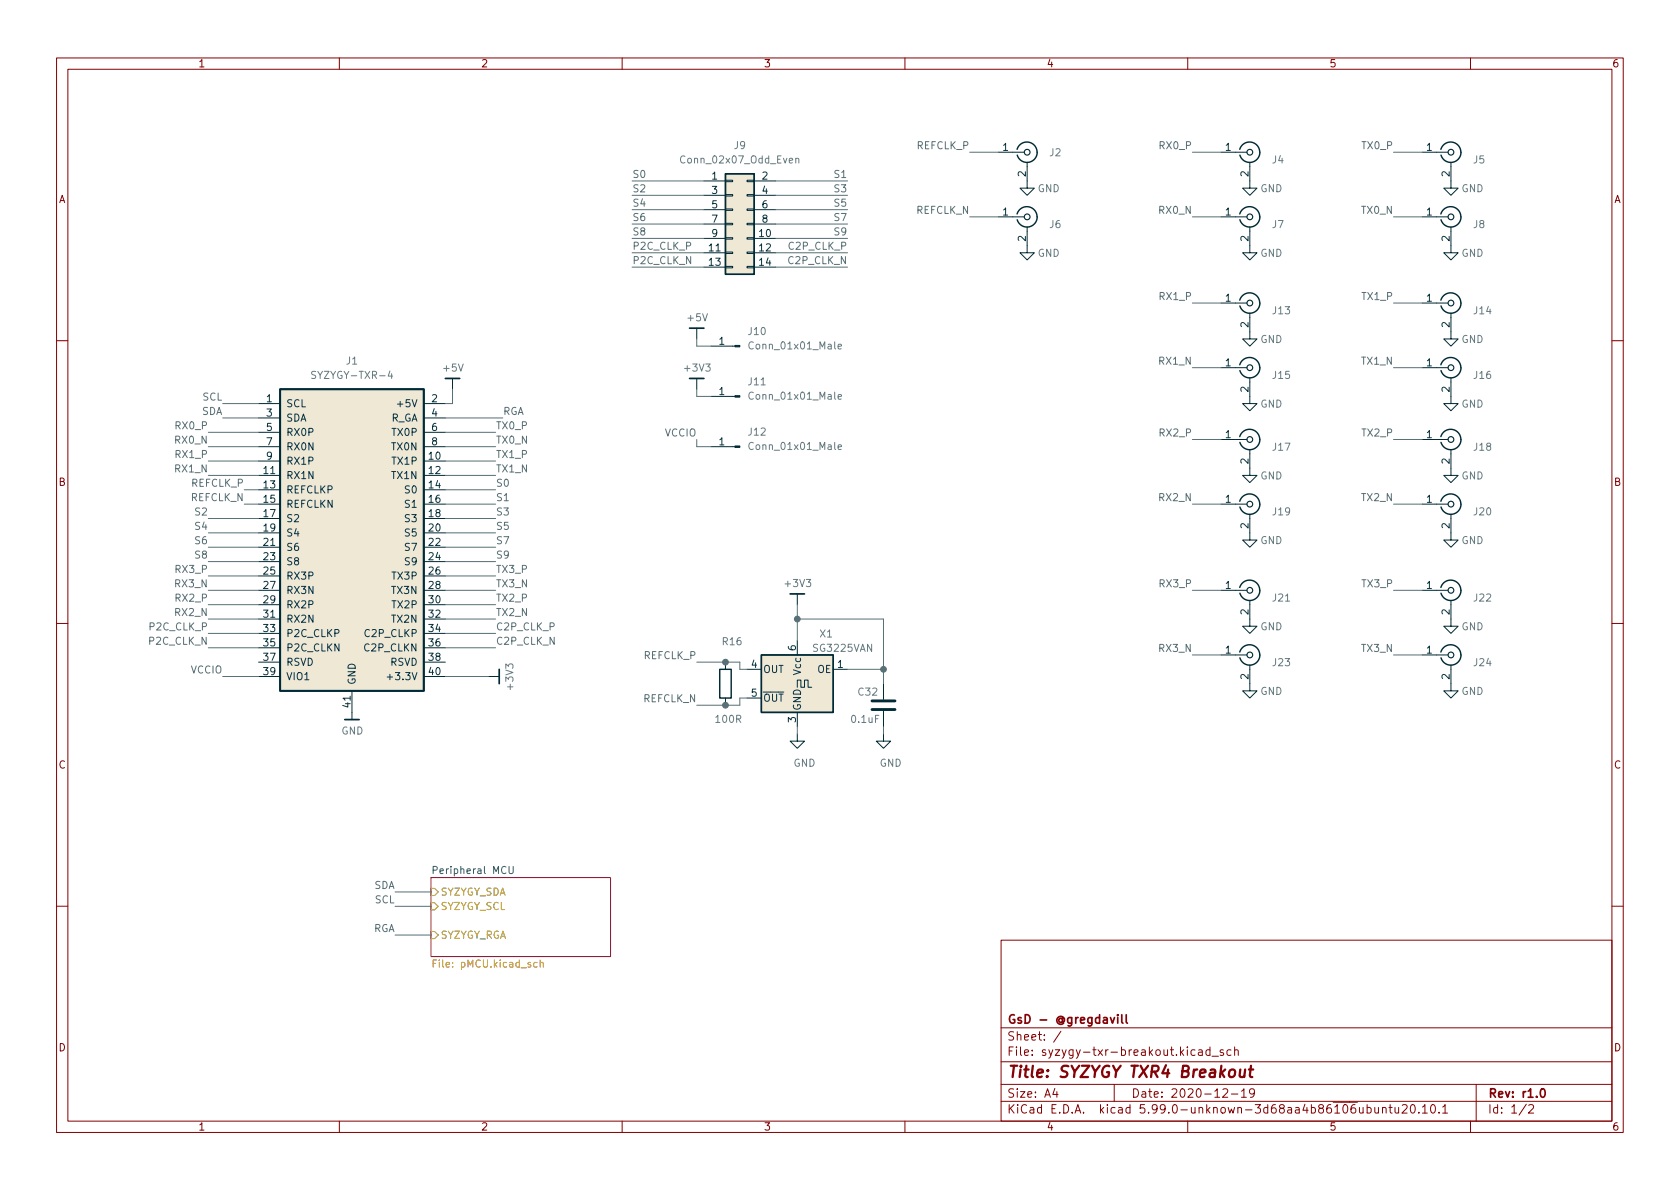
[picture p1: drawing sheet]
<svg xmlns="http://www.w3.org/2000/svg" width="297mm" height="210mm" viewBox="0 0 297 210" stroke-linecap="round" stroke-linejoin="round" font-family="sans-serif">
<g fill="none" stroke="#840000" stroke-width=".18">
<path d="M10 10.2h277v190.1h-277zM12 12.2h273v186.1h-273zM60 10.2v2M110 10.2v2M160 10.2v2M210 10.2v2M260 10.2v2M10 60.2h2M285 60.2h2M10 110.2h2M285 110.2h2M10 160.2h2"/>
<path d="M177 166.3h108v32h-108zM285 160.2h2M60 198.3v2M110 198.3v2M160 198.3v2M177 194.8h108M177 191.8h108M177 187.8h108M177 181.8h108M186.5 192.5l-.4 1h1M186.9 193v1M187.6 182.4l-1.3 1.9"/>
<path d="M197 191.8v3M210 198.3v2M211.3 185.7l-.4-.1-.3 .3v.4l.1 .3h.6M211.9 185.7h.6l.1 .9M212.6 186l-.5 .1a.29 .29 0 0 0-.2 .2 .29 .29 0 0 0 .2 .3h.5M213.9 185.7l-.4-.1-.3 .3v.4l.2 .3h.5M213.9 185.1v1.5M214.3 186.8h1.1M216.2 192.7l.6-.2 .2 .2 .1 .3-1 1h1M216.3 185.7l-.4-.1-.2 .2 .1 .3 .5 .1v.4h-.6M217.6 185.7l-.4-.1-.3 .3v.4l.2 .3h.5M217.7 193.5h1.2"/>
<path d="M218.3 185.8l.2-.2 .4 .1v.9M218.3 185.1v1.5M219.5 193l.4-.5v1.5M219.5 194h.9M221.8 193.2l-.3 .3h-.3l-.3-.3 .2-.6 .4-.1 .2 .2a.99 .99 0 0 1-.3 1.3h-.3M243.1 195.8v1h.4l.2-.1M243.7 195.8v1M244.4 196l.2-.2 .4 .1 .1 .9M244.4 195.8v1M245.6 195.8h.5M245.8 195.3v1.3l.3 .2M246.6 195.8l.1 1h.4l.2-.1"/>
<path d="M247.3 195.8v1M247.9 195.5l.6-.2 .2 .2 .1 .3-.9 1h.9M249.6 195.4l.1-.1a.81 .81 0 0 1 .6 .7 .81 .81 0 0 1-.3 .8h-.1a.81 .81 0 0 1-.6-.6 .81 .81 0 0 1 .3-.8zM250.9 196.7v.1M251.5 195.8l.4-.5v1.5M251.5 196.8h.9M253.1 195.4l.2-.1a.81 .81 0 0 1 .6 .7 .81 .81 0 0 1-.3 .8h-.2a.81 .81 0 0 1-.5-.6 .81 .81 0 0 1 .2-.8zM254.4 196.7v.1M255.1 195.8l.4-.5v1.5M255.1 196.8h.8M260 198.3v2M261 191.8v6.5"/>
<path d="M269.9 195.3l-1.3 1.9M270.3 195.5l.6-.2 .2 .2 .1 .3-1 1h1"/>
</g>
<path d="M196.3 179.9l.4 1 .4-1M197.6 179.4v.2M197.6 179.9v1M198.3 179.4v1.3l.3 .2M199.1 179.4v1.3l.2 .2M272.6 192.6l.1-.1a.81 .81 0 0 1 .6 .7 .81 .81 0 0 1-.3 .8h-.2a.82 .82 0 0 1-.5-.6 .82 .82 0 0 1 .3-.8z" fill="none" stroke="#840000" stroke-width=".3"/>
<path d="M219.3 189.1l-.1 1.3a.57 .57 0 0 0 .8-.1M220.2 189.1l-.2 1.4M220.8 189.1h.8M221.2 188.5l-.2 1.7v.2l.4 .1" fill="none" stroke="#840000" stroke-width=".4"/>
<path d="M76.2 155.2h31.7v14h-31.7z" fill="#fff" stroke="#fff" stroke-width=".18"/>
<path d="M76.2 155.2h31.7v14h-31.7z" fill="none" stroke="#840084" stroke-width=".18"/>
<path d="M76.6 153.9l.6-.1 .1-.2-.1-.3-.6-.1v1.3M90 153.2v1l.2 .3 .4-.1 .1-.2v-1" fill="none" stroke="#008484" stroke-width=".18"/>
<path d="M76.6 170.4h.4M77.2 169.8h-.6v1.2M95 170.2h-.4l-.2 .2 .1 .6h.5M95.5 170.3l.2-.1h.3l.1 .8M95.5 169.8v1.2" fill="none" stroke="#b58900" stroke-width=".18"/>
<path d="M76.2 159.6h.6l.7 .7-.7 .6h-.6zM76.2 157.1h.6l.7 .6-.7 .7h-.6zM76.2 164.7h.6l.7 .6-.7 .7h-.6z" fill="none" stroke="#859900" stroke-width=".18"/>
<g fill="none" stroke="#002b36" stroke-width=".18">
<path d="M124.5 32h3.8M124.5 34.5h3.8M124.5 37.1h3.8M124.5 39.6h3.8M128.3 37h1.2v.2h-1.2zM128.3 34.4h1.2v.3h-1.2zM128.3 31.9h1.2v.2h-1.2zM128.3 39.5h1.2v.2h-1.2zM132.1 37h1.2v.2h-1.2zM132.1 34.4h1.2v.3h-1.2zM132.1 31.9h1.2v.2h-1.2zM132.1 39.5h1.2v.2h-1.2z"/>
<path d="M133.3 32h3.9M133.3 34.5h3.9M133.3 37.1h3.9M133.3 39.6h3.9M176.5 26.9h4.6M176.5 38.3h4.6M181.6 28.7v4.6h1.3l-1.3 1.2-1.3-1.2h1.3M215.9 26.9h4.6M215.9 38.3h4.6M221 28.7v4.6h1.2l-1.2 1.2-1.3-1.2h1.3M251.5 26.9h4.5M251.5 38.3h4.5"/>
<path d="M256.5 28.7v4.6h1.3l-1.3 1.2-1.2-1.2h1.2M123.2 58v1.9M124.5 42.2h3.8M124.5 44.7h3.8M124.5 47.2h3.8M128.3 44.6h1.2v.2h-1.2zM128.3 47.1h1.2v.3h-1.2zM128.3 42h1.2v.3h-1.2zM132.1 44.6h1.2v.2h-1.2zM132.1 47.1h1.2v.3h-1.2zM132.1 42h1.2v.3h-1.2zM133.3 42.2h3.9"/>
<path d="M133.3 44.7h3.9M133.3 47.2h3.9M181.6 40.1v4.6h1.3l-1.3 1.3-1.3-1.3h1.3M215.9 53.6h4.6M221 55.4v4.5h1.2l-1.2 1.3-1.3-1.3h1.3M221 40.1v4.6h1.2l-1.2 1.3-1.3-1.3h1.3M251.5 53.6h4.5M256.5 55.4v4.5h1.3l-1.3 1.3-1.2-1.3h1.2M256.5 40.1v4.6h1.3l-1.3 1.3-1.2-1.3h1.2M45.7 71.4h3.8M45.7 73.9h3.8M45.7 76.4h3.8"/>
<path d="M45.7 79h3.8M74.9 71.4h3.8M74.9 73.9h3.8M74.9 76.4h3.8M74.9 79h3.8M80 66.9v1.9M123.2 66.9v1.9M125.7 61.2h4.2M125.7 79h4.2M125.7 70.1h4.2M215.9 65h4.6M215.9 77.7h4.6"/>
<path d="M221 66.8v4.6h1.2l-1.2 1.2-1.3-1.2h1.3M221 79.5v4.6h1.2l-1.2 1.2-1.3-1.2h1.3M251.5 65h4.5M251.5 77.7h4.5M256.5 66.8v4.6h1.3l-1.3 1.2-1.2-1.2h1.2M256.5 79.5v4.6h1.3l-1.3 1.2-1.2-1.2h1.2M45.7 81.5h3.8M45.7 84.1h3.8M45.7 86.6h3.8M45.7 89.1h3.8M45.7 91.7h3.8M45.7 94.2h3.8"/>
<path d="M45.7 96.8h3.8M45.7 99.3h3.8M74.9 81.5h3.8M74.9 84.1h3.8M74.9 86.6h3.8M74.9 89.1h3.8M74.9 91.7h3.8M74.9 94.2h3.8M74.9 96.8h3.8M74.9 99.3h3.8M215.9 89.1h4.6M221 90.9v4.6h1.2l-1.2 1.3-1.3-1.3h1.3"/>
<path d="M251.5 89.1h4.5M256.5 90.9v4.6h1.3l-1.3 1.3-1.2-1.3h1.2M45.7 104.4h3.8M45.7 119.6h3.8M45.7 101.8h3.8M45.7 106.9h3.8M45.7 109.5h3.8M45.7 112h3.8M45.7 114.5h3.8M45.7 117.1h3.8M74.9 104.4h3.8M74.9 119.6h3.8"/>
<path d="M74.9 101.8h3.8M74.9 106.9h3.8M74.9 109.5h3.8M74.9 112h3.8M74.9 114.5h3.8M74.9 117.1h3.8M86.4 119.6h1.9M128.3 117.1v1.3M132.1 118.4h2.5M141 105v1.9M141 113.3v2.5M147.3 118.4h2.6"/>
<path d="M215.9 115.8h4.6M215.9 104.4h4.6M221 117.6v4.6h1.2l-1.2 1.2-1.3-1.2h1.3M221 106.2v4.5h1.2l-1.2 1.3-1.3-1.3h1.3M251.5 115.8h4.5M251.5 104.4h4.5M256.5 106.2v4.5h1.3l-1.3 1.3-1.2-1.3h1.2M256.5 117.6v4.6h1.3l-1.3 1.2-1.2-1.2h1.2M62.2 122.2v5M128.3 123.4v1.3M132.1 123.4h2.5M141 129.8v1.3h1.2l-1.2 1.2-1.3-1.2h1.3"/>
<path d="M141 121.5v-1.2h.6v1.2h.6v-1.2h.7v1.2h.6M141 126v2.5M156.2 129.8v1.3h1.3l-1.3 1.2-1.3-1.2h1.3M156.2 120.9v2.8M156.2 125.7v2.8"/>
</g>
<path d="M121.9 58h2.6M78.7 66.9h2.6M121.9 66.9h2.6M88.3 118.4v2.5M139.7 105h2.5M61 127.2h2.5" fill="none" stroke="#002b36" stroke-width=".3"/>
<g fill="none" stroke="#002b36" stroke-width=".25">
<path d="M128.3 30.7h5v17.8h-5zM179.8 26.4a1.8 1.8 0 0 1 2-1.3 1.8 1.8 0 0 1 1.6 1.8M179.8 37.8a1.8 1.8 0 0 1 2-1.2 1.8 1.8 0 0 1 1.6 1.7M183.4 26.9a1.8 1.8 0 0 1-1.6 1.8 1.8 1.8 0 0 1-1.9-1.3M183.4 38.4a1.8 1.8 0 0 1-1.6 1.7 1.8 1.8 0 0 1-1.9-1.2M219.2 26.4a1.8 1.8 0 0 1 2-1.3 1.8 1.8 0 0 1 1.5 1.8M219.2 37.8a1.8 1.8 0 0 1 2-1.2 1.8 1.8 0 0 1 1.5 1.7M222.8 26.9a1.8 1.8 0 0 1-1.6 1.8 1.8 1.8 0 0 1-2-1.3M222.8 38.4a1.8 1.8 0 0 1-1.6 1.7 1.8 1.8 0 0 1-2-1.2M254.8 26.4a1.8 1.8 0 0 1 1.9-1.3 1.8 1.8 0 0 1 1.6 1.8M254.8 37.8a1.8 1.8 0 0 1 1.9-1.2 1.8 1.8 0 0 1 1.6 1.7M258.3 26.9a1.8 1.8 0 0 1-1.5 1.8 1.8 1.8 0 0 1-2-1.3"/>
<path d="M258.3 38.4a1.8 1.8 0 0 1-1.5 1.7 1.8 1.8 0 0 1-2-1.2M219.2 53.1a1.8 1.8 0 0 1 2-1.3 1.8 1.8 0 0 1 1.5 1.8M222.8 53.6a1.8 1.8 0 0 1-1.6 1.8 1.8 1.8 0 0 1-2-1.3M254.8 53.1a1.8 1.8 0 0 1 1.9-1.3 1.8 1.8 0 0 1 1.6 1.8M258.3 53.6a1.8 1.8 0 0 1-1.5 1.8 1.8 1.8 0 0 1-2-1.3M219.2 64.5a1.8 1.8 0 0 1 2-1.3 1.8 1.8 0 0 1 1.5 1.8M219.2 77.2a1.8 1.8 0 0 1 2-1.3 1.8 1.8 0 0 1 1.5 1.8M222.8 65a1.8 1.8 0 0 1-1.6 1.8 1.8 1.8 0 0 1-2-1.3M222.8 77.7a1.8 1.8 0 0 1-1.6 1.8 1.8 1.8 0 0 1-2-1.3M254.8 77.2a1.8 1.8 0 0 1 1.9-1.3 1.8 1.8 0 0 1 1.6 1.8M254.8 64.5a1.8 1.8 0 0 1 1.9-1.3 1.8 1.8 0 0 1 1.6 1.8M258.3 77.7a1.8 1.8 0 0 1-1.5 1.8 1.8 1.8 0 0 1-2-1.3"/>
<path d="M258.3 65a1.8 1.8 0 0 1-1.5 1.8 1.8 1.8 0 0 1-2-1.3M219.2 88.6a1.8 1.8 0 0 1 2-1.2 1.8 1.8 0 0 1 1.5 1.7M222.8 89.2a1.8 1.8 0 0 1-1.6 1.7 1.8 1.8 0 0 1-2-1.2M254.8 88.6a1.8 1.8 0 0 1 1.9-1.2 1.8 1.8 0 0 1 1.6 1.7M258.3 89.2a1.8 1.8 0 0 1-1.5 1.7 1.8 1.8 0 0 1-2-1.2M127.3 118.4h2v5h-2zM134.6 115.8h12.7v10.2h-12.7zM219.2 115.3a1.8 1.8 0 0 1 2-1.3 1.8 1.8 0 0 1 1.5 1.8M219.2 103.9a1.8 1.8 0 0 1 2-1.3 1.8 1.8 0 0 1 1.5 1.8M222.8 115.8a1.8 1.8 0 0 1-1.6 1.8 1.8 1.8 0 0 1-2-1.3M222.8 104.4a1.8 1.8 0 0 1-1.6 1.8 1.8 1.8 0 0 1-2-1.3M254.8 103.9a1.8 1.8 0 0 1 1.9-1.3 1.8 1.8 0 0 1 1.6 1.8"/>
<path d="M254.8 115.3a1.8 1.8 0 0 1 1.9-1.3 1.8 1.8 0 0 1 1.6 1.8M258.3 104.4a1.8 1.8 0 0 1-1.5 1.8 1.8 1.8 0 0 1-2-1.3M258.3 115.8a1.8 1.8 0 0 1-1.5 1.8 1.8 1.8 0 0 1-2-1.3"/>
</g>
<g fill="none" stroke="#002b36" stroke-width=".2">
<circle cx="181.6" cy="38.3" r=".51"/>
<circle cx="181.6" cy="26.9" r=".51"/>
<circle cx="221" cy="26.9" r=".51"/>
<circle cx="221" cy="38.3" r=".51"/>
<circle cx="256.5" cy="26.9" r=".51"/>
<circle cx="256.5" cy="38.3" r=".51"/>
<circle cx="221" cy="53.6" r=".51"/>
<circle cx="256.5" cy="53.6" r=".51"/>
<circle cx="221" cy="77.7" r=".51"/>
<circle cx="221" cy="65" r=".51"/>
<circle cx="256.5" cy="77.7" r=".51"/>
<circle cx="256.5" cy="65" r=".51"/>
<circle cx="221" cy="89.1" r=".51"/>
<circle cx="256.5" cy="89.1" r=".51"/>
<circle cx="221" cy="115.8" r=".51"/>
<circle cx="221" cy="104.4" r=".51"/>
<circle cx="256.5" cy="115.8" r=".51"/>
<circle cx="256.5" cy="104.4" r=".51"/>
</g>
<path d="M154.2 125.5h4M154.2 123.9h4" fill="none" stroke="#002b36" stroke-width=".51"/>
<g fill="#002b36" stroke="#002b36" stroke-width=".18">
<path d="M129.9 61.1h.9v.2h-.9z"/>
<path d="M129.9 78.9h.9v.2h-.9z"/>
<path d="M129.9 70h.9v.2h-.9z"/>
</g>
<path d="M140.7 28.1l.2-.1h.3v.8M140.7 28v.8M55.8 65.7h-.5l-.1 .1v.3l.5 .3 .1 .3-.2 .2h-.5M68.9 65.6l-.3 .9h.8M69.2 66.1v.8M148.2 61.3l.6-.1-.1-.3h-.3l-.2 .1v.7h.5M148.2 79.1l.6-.1-.1-.3-.3-.1-.2 .2v.6h.5M148.2 70.2l.6-.1-.1-.3h-.3l-.2 .1v.6h.5" fill="none" stroke="#657b83" stroke-width=".18"/>
<g fill="#eee8d5" stroke="#eee8d5" stroke-width=".18">
<path d="M49.5 68.8h25.4v53.4h-25.4z"/>
<path d="M134.6 115.8h12.7v10.2h-12.7z"/>
<path d="M128.3 30.7h5v17.8h-5z"/>
</g>
<path d="M49.5 68.8h25.4v53.4h-25.4z" fill="none" stroke="#002b36" stroke-width=".33"/>
<path d="M68.5 119.7h.9" fill="none" stroke="#073642" stroke-width=".18"/>
<g fill="none" stroke="#586e75" stroke-width=".18">
<path d="M111.8 32h12.7M111.8 39.6h12.7M111.8 34.5h12.7M111.8 37.1h12.7M137.2 32h12.7M137.2 39.6h12.7M137.2 34.5h12.7M137.2 37.1h12.7M171.4 26.9h5.1M171.4 38.3h5.1M210.8 26.9h5.1M210.8 38.3h5.1"/>
<path d="M246.4 26.9h5.1M246.4 38.3h5.1M111.8 42.2h12.7M111.8 44.7h12.7M111.8 47.2h12.7M123.2 59.9v1.3h2.5M137.2 42.2h12.7M137.2 44.7h12.7M137.2 47.2h12.7M210.8 53.6h5.1M246.4 53.6h5.1M36.8 76.4h8.9"/>
<path d="M36.8 79h8.9M39.4 71.4h6.3M39.4 73.9h6.3M78.7 76.4h8.9M78.7 79h8.9M78.7 73.9h10.2M80 68.8v2.6h-1.3M123.2 77.7v1.3h2.5M123.2 68.8v1.3h2.5M210.8 77.7h5.1M210.8 65h5.1M246.4 77.7h5.1"/>
<path d="M246.4 65h5.1M36.8 81.5h8.9M36.8 91.7h8.9M36.8 84.1h8.9M36.8 96.8h8.9M36.8 99.3h8.9M36.8 94.2h8.9M43.2 89.1h2.5M43.2 86.6h2.5M78.7 81.5h8.9M78.7 91.7h8.9M78.7 89.1h8.9"/>
<path d="M78.7 84.1h8.9M78.7 96.8h8.9M78.7 99.3h8.9M78.7 94.2h8.9M78.7 86.6h8.9M210.8 89.1h5.1M246.4 89.1h5.1M36.8 112h8.9M36.8 104.4h8.9M36.8 101.8h8.9M36.8 106.9h8.9M36.8 109.5h8.9"/>
<path d="M36.8 114.5h8.9M39.4 119.6h6.3M78.7 112h8.9M78.7 104.4h8.9M78.7 101.8h8.9M78.7 106.9h8.9M78.7 109.5h8.9M78.7 114.5h8.9M78.7 119.6h7.7M123.2 117.1h7.6v1.3h1.3M141 109.5h15.2v11.4M141 106.9v6.4"/>
<path d="M149.9 118.4h6.3M210.8 104.4h5.1M210.8 115.8h5.1M246.4 104.4h5.1M246.4 115.8h5.1M132.1 123.4h-1.3v1.3h-7.6M141 128.5v1.3M156.2 128.5v1.3M69.8 157.7h6.4M69.8 160.3h6.4M69.8 165.3h6.4"/>
</g>
<g fill="#586e75" stroke="#586e75" stroke-width=".18">
<circle cx="141" cy="109.5" r=".51"/>
<circle cx="156.2" cy="118.4" r=".51"/>
<circle cx="128.3" cy="124.7" r=".51"/>
<circle cx="128.3" cy="117.1" r=".51"/>
</g>
<text font-size="2.8" fill="#840000" x="178" y="190.6">Title: SYZYGY TXR4 Breakout</text>
<g font-size="2.1" fill="#840000">
<text x="178" y="184">Sheet: /</text>
<text x="178" y="181">GsD - @gregdavill</text>
<text x="178" y="186.7">File: syzygy-txr-breakout.kicad_sch</text>
<text x="178" y="196.9">KiCad E.D.A. kicad 5.99.0-unknown-3d68aa4b86~106~ubuntu20.10.1</text>
<text x="178" y="194.1">Size: A4</text>
<text x="200" y="194.1">Date: 2020-12-19</text>
<text x="263" y="194.1">Rev: r1.0</text>
<text x="263" y="196.9">Id: 1/2</text>
</g>
<g font-size="1.8" fill="#840000">
<text x="35" y="11.9">1</text>
<text x="85" y="11.9">2</text>
<text x="135" y="11.9">3</text>
<text x="185" y="11.9">4</text>
<text x="235" y="11.9">5</text>
<text x="285" y="11.9">6</text>
<text x="10.3" y="35.9">A</text>
<text x="285.3" y="35.9">A</text>
<text x="10.3" y="85.9">B</text>
<text x="285.3" y="85.9">B</text>
<text x="10.3" y="135.9">C</text>
<text x="285.3" y="135.9">C</text>
<text x="10.3" y="185.9">D</text>
<text x="285.3" y="185.9">D</text>
<text x="35" y="199.9">1</text>
<text x="85" y="199.9">2</text>
<text x="135" y="199.9">3</text>
<text x="185" y="199.9">4</text>
<text x="235" y="199.9">5</text>
<text x="285" y="199.9">6</text>
</g>
<g font-size="1.8" fill="#657b83">
<text x="120.7" y="28.9">Conn_02x07_Odd_Even</text>
<text x="129.8" y="26.4">J9</text>
<text x="185.6" y="27.6">J2</text>
<text x="225" y="28.9">J4</text>
<text x="260.5" y="28.9">J5</text>
<text x="183.5" y="34">GND</text>
<text x="222.8" y="34">GND</text>
<text x="258.4" y="34">GND</text>
<text x="185.6" y="40.3">J6</text>
<text x="225" y="40.3">J7</text>
<text x="260.5" y="40.3">J8</text>
<text x="183.5" y="45.4">GND</text>
<text x="222.8" y="45.4">GND</text>
<text x="258.4" y="45.4">GND</text>
<text x="121.7" y="56.8">+5V</text>
<text x="132.4" y="59.2">J10</text>
<text x="225.1" y="55.6">J13</text>
<text x="260.6" y="55.6">J14</text>
<text x="61.2" y="64.5">J1</text>
<text x="78.5" y="65.7">+5V</text>
<text x="121.2" y="65.7">+3V3</text>
<text x="132.9" y="61.8">Conn_01x01_Male</text>
<text x="222.8" y="60.6">GND</text>
<text x="258.4" y="60.6">GND</text>
<text x="55.8" y="67">SYZYGY-TXR-4</text>
<text x="132.4" y="68.1">J11</text>
<text x="132.9" y="70.7">Conn_01x01_Male</text>
<text x="225.1" y="67">J15</text>
<text x="260.6" y="67">J16</text>
<text x="132.4" y="77">J12</text>
<text x="222.8" y="72.1">GND</text>
<text x="258.4" y="72.1">GND</text>
<text x="132.9" y="79.6">Conn_01x01_Male</text>
<text x="225.1" y="79.7">J17</text>
<text x="260.6" y="79.7">J18</text>
<text x="222.8" y="84.8">GND</text>
<text x="258.4" y="84.8">GND</text>
<text x="225.1" y="91.1">J19</text>
<text x="260.6" y="91.1">J20</text>
<text x="222.8" y="96.2">GND</text>
<text x="258.4" y="96.2">GND</text>
<text x="139" y="103.8">+3V3</text>
<text x="225.1" y="106.4">J21</text>
<text x="260.6" y="106.4">J22</text>
<text x="145" y="112.7">X1</text>
<text x="222.8" y="111.4">GND</text>
<text x="258.4" y="111.4">GND</text>
<text x="127.8" y="114.1">R16</text>
<text x="143.9" y="115.3">SG3225VAN</text>
<text x="225.1" y="117.8">J23</text>
<text x="260.6" y="117.8">J24</text>
<text x="90.8" y="121.8" transform="rotate(-90 90.8 121.8)">+3V3</text>
<text x="151.8" y="123">C32</text>
<text x="222.8" y="122.9">GND</text>
<text x="258.4" y="122.9">GND</text>
<text x="60.3" y="129.9">GND</text>
<text x="126.7" y="127.8">100R</text>
<text x="150.6" y="127.8">0.1uF</text>
<text x="140.3" y="135.6">GND</text>
<text x="155.5" y="135.6">GND</text>
</g>
<g font-size="1.8" fill="#586e75">
<text x="162.1" y="26.4">REFCLK_P</text>
<text x="205.2" y="26.4">RX0_P</text>
<text x="241" y="26.4">TX0_P</text>
<text x="111.8" y="31.5">S0</text>
<text x="111.8" y="34">S2</text>
<text x="147.7" y="34">S3</text>
<text x="147.7" y="31.5">S1</text>
<text x="111.8" y="39.1">S6</text>
<text x="111.8" y="36.5">S4</text>
<text x="111.8" y="41.6">S8</text>
<text x="147.7" y="41.6">S9</text>
<text x="147.7" y="39.1">S7</text>
<text x="147.7" y="36.5">S5</text>
<text x="162" y="37.8">REFCLK_N</text>
<text x="205.1" y="37.8">RX0_N</text>
<text x="240.9" y="37.8">TX0_N</text>
<text x="111.8" y="44.2">P2C_CLK_P</text>
<text x="111.8" y="46.7">P2C_CLK_N</text>
<text x="139.5" y="46.7">C2P_CLK_N</text>
<text x="139.6" y="44.2">C2P_CLK_P</text>
<text x="205.2" y="53">RX1_P</text>
<text x="241" y="53">TX1_P</text>
<text x="205.1" y="64.5">RX1_N</text>
<text x="240.9" y="64.5">TX1_N</text>
<text x="35.8" y="70.8">SCL</text>
<text x="31.2" y="75.9">RX0_P</text>
<text x="35.6" y="73.4">SDA</text>
<text x="87.6" y="75.9">TX0_P</text>
<text x="88.9" y="73.4">RGA</text>
<text x="117.6" y="77.2">VCCIO</text>
<text x="205.2" y="77.2">RX2_P</text>
<text x="241" y="77.2">TX2_P</text>
<text x="31.1" y="83.5">RX1_N</text>
<text x="31.1" y="78.4">RX0_N</text>
<text x="31.2" y="81">RX1_P</text>
<text x="87.6" y="78.4">TX0_N</text>
<text x="87.6" y="83.5">TX1_N</text>
<text x="87.6" y="81">TX1_P</text>
<text x="33.7" y="88.6">REFCLK_N</text>
<text x="33.8" y="86.1">REFCLK_P</text>
<text x="87.6" y="88.6">S1</text>
<text x="87.6" y="86.1">S0</text>
<text x="205.1" y="88.6">RX2_N</text>
<text x="240.9" y="88.6">TX2_N</text>
<text x="34.7" y="91.1">S2</text>
<text x="34.7" y="93.7">S4</text>
<text x="87.6" y="93.7">S5</text>
<text x="87.6" y="91.1">S3</text>
<text x="31.2" y="101.3">RX3_P</text>
<text x="34.7" y="98.8">S8</text>
<text x="34.7" y="96.2">S6</text>
<text x="87.6" y="101.3">TX3_P</text>
<text x="87.6" y="96.2">S7</text>
<text x="87.6" y="98.8">S9</text>
<text x="31.1" y="103.8">RX3_N</text>
<text x="31.2" y="106.4">RX2_P</text>
<text x="87.6" y="106.4">TX2_P</text>
<text x="87.6" y="103.8">TX3_N</text>
<text x="205.2" y="103.8">RX3_P</text>
<text x="241" y="103.8">TX3_P</text>
<text x="26.6" y="111.5">P2C_CLK_P</text>
<text x="31.1" y="108.9">RX2_N</text>
<text x="87.6" y="108.9">TX2_N</text>
<text x="87.6" y="111.5">C2P_CLK_P</text>
<text x="26.5" y="114">P2C_CLK_N</text>
<text x="33.8" y="119.1">VCCIO</text>
<text x="87.6" y="114">C2P_CLK_N</text>
<text x="113.9" y="116.5">REFCLK_P</text>
<text x="205.1" y="115.3">RX3_N</text>
<text x="240.9" y="115.3">TX3_N</text>
<text x="113.8" y="124.2">REFCLK_N</text>
<text x="66.1" y="157.2">SDA</text>
<text x="66.3" y="159.7">SCL</text>
<text x="65.9" y="164.8">RGA</text>
</g>
<g font-size="1.8" fill="#073642">
<text x="177.3" y="26.7">1</text>
<text x="216.7" y="26.7">1</text>
<text x="252.2" y="26.7">1</text>
<text x="125.9" y="31.7">1</text>
<text x="125.9" y="34.3">3</text>
<text x="134.8" y="31.7">2</text>
<text x="134.8" y="34.3">4</text>
<text x="181.4" y="31.2" transform="rotate(-90 181.4 31.2)">2</text>
<text x="220.7" y="31.2" transform="rotate(-90 220.7 31.2)">2</text>
<text x="256.3" y="31.2" transform="rotate(-90 256.3 31.2)">2</text>
<text x="125.9" y="36.8">5</text>
<text x="125.9" y="39.4">7</text>
<text x="125.9" y="41.9">9</text>
<text x="134.3" y="41.9">10</text>
<text x="134.8" y="36.8">6</text>
<text x="134.8" y="39.4">8</text>
<text x="177.3" y="38.1">1</text>
<text x="216.7" y="38.1">1</text>
<text x="252.2" y="38.1">1</text>
<text x="125.4" y="44.4">11</text>
<text x="125.4" y="47">13</text>
<text x="134.3" y="44.4">12</text>
<text x="134.3" y="47">14</text>
<text x="181.4" y="42.7" transform="rotate(-90 181.4 42.7)">2</text>
<text x="220.7" y="42.7" transform="rotate(-90 220.7 42.7)">2</text>
<text x="256.3" y="42.7" transform="rotate(-90 256.3 42.7)">2</text>
<text x="216.7" y="53.3">1</text>
<text x="252.2" y="53.3">1</text>
<text x="220.7" y="57.9" transform="rotate(-90 220.7 57.9)">2</text>
<text x="256.3" y="57.9" transform="rotate(-90 256.3 57.9)">2</text>
<text x="127.1" y="61">1</text>
<text x="216.7" y="64.8">1</text>
<text x="252.2" y="64.8">1</text>
<text x="47.1" y="71.1">1</text>
<text x="76.3" y="71.1">2</text>
<text x="127.1" y="69.8">1</text>
<text x="220.7" y="69.3" transform="rotate(-90 220.7 69.3)">2</text>
<text x="256.3" y="69.3" transform="rotate(-90 256.3 69.3)">2</text>
<text x="47.1" y="73.7">3</text>
<text x="47.1" y="76.2">5</text>
<text x="50.5" y="72">SCL</text>
<text x="50.5" y="74.5">SDA</text>
<text x="50.5" y="77.1">RX0P</text>
<text x="69" y="74.5">R_GA</text>
<text x="69.5" y="77.1">TX0P</text>
<text x="70.7" y="72">+5V</text>
<text x="76.3" y="73.7">4</text>
<text x="76.3" y="76.2">6</text>
<text x="216.7" y="77.5">1</text>
<text x="252.2" y="77.5">1</text>
<text x="46.6" y="83.8">11</text>
<text x="47.1" y="78.7">7</text>
<text x="47.1" y="81.3">9</text>
<text x="50.5" y="79.6">RX0N</text>
<text x="50.5" y="82.2">RX1P</text>
<text x="69.4" y="79.6">TX0N</text>
<text x="69.5" y="82.2">TX1P</text>
<text x="75.9" y="81.3">10</text>
<text x="75.9" y="83.8">12</text>
<text x="76.3" y="78.7">8</text>
<text x="127.1" y="78.7">1</text>
<text x="220.7" y="82" transform="rotate(-90 220.7 82)">2</text>
<text x="256.3" y="82" transform="rotate(-90 256.3 82)">2</text>
<text x="46.6" y="86.4">13</text>
<text x="46.6" y="88.9">15</text>
<text x="50.5" y="84.7">RX1N</text>
<text x="50.5" y="87.2">REFCLKP</text>
<text x="50.5" y="89.8">REFCLKN</text>
<text x="69.4" y="84.7">TX1N</text>
<text x="71.8" y="87.2">S0</text>
<text x="71.8" y="89.8">S1</text>
<text x="75.9" y="86.4">14</text>
<text x="75.9" y="88.9">16</text>
<text x="216.7" y="88.9">1</text>
<text x="252.2" y="88.9">1</text>
<text x="46.6" y="91.4">17</text>
<text x="46.6" y="94">19</text>
<text x="50.5" y="92.3">S2</text>
<text x="50.5" y="94.9">S4</text>
<text x="71.8" y="92.3">S3</text>
<text x="71.8" y="94.9">S5</text>
<text x="75.9" y="91.4">18</text>
<text x="75.9" y="94">20</text>
<text x="220.7" y="93.5" transform="rotate(-90 220.7 93.5)">2</text>
<text x="256.3" y="93.5" transform="rotate(-90 256.3 93.5)">2</text>
<text x="46.6" y="96.5">21</text>
<text x="46.6" y="99.1">23</text>
<text x="46.6" y="101.6">25</text>
<text x="50.5" y="97.4">S6</text>
<text x="50.5" y="99.9">S8</text>
<text x="71.8" y="97.4">S7</text>
<text x="71.8" y="99.9">S9</text>
<text x="75.9" y="96.5">22</text>
<text x="75.9" y="99.1">24</text>
<text x="75.9" y="101.6">26</text>
<text x="46.6" y="104.1">27</text>
<text x="46.6" y="106.7">29</text>
<text x="50.5" y="102.5">RX3P</text>
<text x="50.5" y="105">RX3N</text>
<text x="50.5" y="107.6">RX2P</text>
<text x="69.4" y="105">TX3N</text>
<text x="69.5" y="102.5">TX3P</text>
<text x="69.5" y="107.6">TX2P</text>
<text x="75.9" y="104.1">28</text>
<text x="75.9" y="106.7">30</text>
<text x="216.7" y="104.1">1</text>
<text x="252.2" y="104.1">1</text>
<text x="46.6" y="109.2">31</text>
<text x="46.6" y="111.8">33</text>
<text x="50.5" y="110.1">RX2N</text>
<text x="50.5" y="112.6">P2C_CLKP</text>
<text x="64.7" y="112.6">C2P_CLKP</text>
<text x="69.4" y="110.1">TX2N</text>
<text x="75.9" y="109.2">32</text>
<text x="75.9" y="111.8">34</text>
<text x="220.7" y="108.7" transform="rotate(-90 220.7 108.7)">2</text>
<text x="256.3" y="108.7" transform="rotate(-90 256.3 108.7)">2</text>
<text x="46.6" y="114.3">35</text>
<text x="46.6" y="116.8">37</text>
<text x="46.6" y="119.4">39</text>
<text x="50.5" y="115.2">P2C_CLKN</text>
<text x="50.5" y="117.7">RSVD</text>
<text x="64.6" y="115.2">C2P_CLKN</text>
<text x="69" y="117.7">RSVD</text>
<text x="75.9" y="114.3">36</text>
<text x="75.9" y="116.8">38</text>
<text x="75.9" y="119.4">40</text>
<text x="132.9" y="118.1">4</text>
<text x="134.9" y="119">OUT</text>
<text x="140.7" y="115" transform="rotate(-90 140.7 115)">6</text>
<text x="141.6" y="119.2" transform="rotate(-90 141.6 119.2)">Vcc</text>
<text x="144.5" y="119">OE</text>
<text x="148.1" y="118.1">1</text>
<text x="216.7" y="115.6">1</text>
<text x="252.2" y="115.6">1</text>
<text x="50.5" y="120.3">VIO1</text>
<text x="62" y="125.1" transform="rotate(-90 62 125.1)">41</text>
<text x="62.9" y="121.2" transform="rotate(-90 62.9 121.2)">GND</text>
<text x="69.2" y="120.3">+3.3V</text>
<text x="132.9" y="123.2">5</text>
<text x="134.9" y="124.1">~OUT</text>
<text x="141.6" y="125.7" transform="rotate(-90 141.6 125.7)">GND</text>
<text x="220.7" y="120.1" transform="rotate(-90 220.7 120.1)">2</text>
<text x="256.3" y="120.1" transform="rotate(-90 256.3 120.1)">2</text>
<text x="140.7" y="127.7" transform="rotate(-90 140.7 127.7)">3</text>
</g>
<text font-size="1.8" fill="#008484" x="77.1" y="154.5">Peripheral MCU</text>
<g font-size="1.8" fill="#859900">
<text x="77.9" y="160.9">SYZYGY_SCL</text>
<text x="77.9" y="158.4">SYZYGY_SDA</text>
<text x="77.9" y="166">SYZYGY_RGA</text>
</g>
<text font-size="1.8" fill="#b58900" x="77.2" y="171.1">File: pMCU.kicad_sch</text>
</svg>
